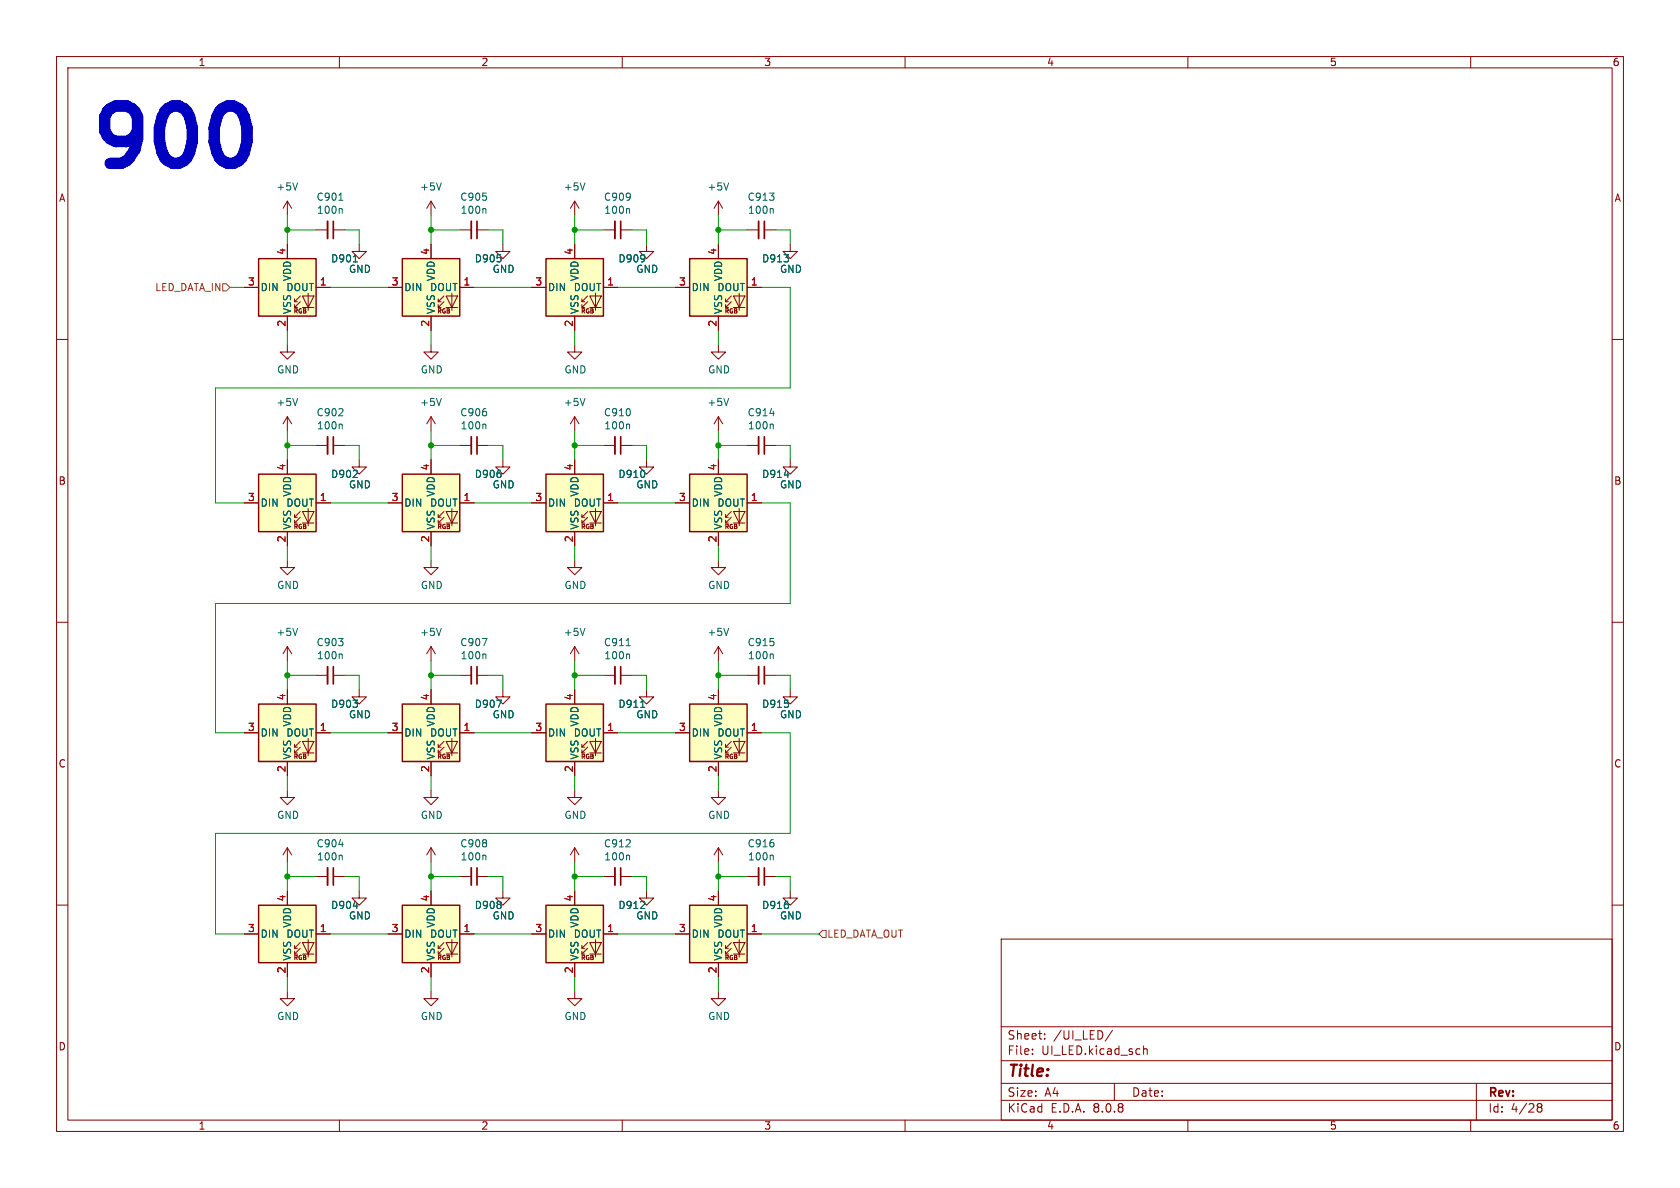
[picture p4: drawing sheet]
<svg xmlns="http://www.w3.org/2000/svg" width="297mm" height="210mm" viewBox="0 0 297 210" stroke-linecap="round" stroke-linejoin="round" font-family="sans-serif">
<g fill="none" stroke="#840000" stroke-width=".18">
<path d="M10 10h277v190h-277zM12 12h273v186h-273zM60 10v2M110 10v2M160 10v2M210 10v2M260 10v2M10 60h2M285 60h2M10 110h2M285 110h2M10 160h2"/>
<path d="M177 166h108v32h-108zM285 160h2M60 198v2M110 198v2M160 198v2M177 194.5h108M177 191.5h108M177 187.5h108M177 181.5h108M182.5 186.3v.1M182.5 185.5v.1M184.7 183.6v.1"/>
<path d="M184.7 182.8v.1M196.7 182.1l-1.3 2M197 191.5v3M202.2 184.9v1.5M202.2 185.5l.2-.1 .3 .1 .1 .9M210 198v2M260 198v2M261 191.5v6.5M271.7 195.5l.3 .2M271.7 195.4l.3-.3 .5 .1 .1 .3-.3 .2M272 195.7h.3M272 195.7l-.3 .3"/>
<path d="M272.3 195.7l.3 .3-.1 .5-.5 .1-.3-.3"/>
</g>
<path d="M121.9 160h10.2v10.2h-10.2z" fill="#ffffc2"/>
<g fill="none" stroke="#840000" stroke-width=".18">
<path d="M139.7 81.3v1.3h1.3l-1.3 1.2-1.3-1.2h1.3M101.6 149.9l-.8 1.2M101.6 149.9v2.5M101.6 149.9l.8 1.2M127 157.5v2.5M119.4 165.1h2.5M127 170.2v2.5M128.3 168.7h.5M128.3 167.6h.5M129.3 167.6l-1 1.1v-.6M129.3 166.6l-1 1v-.5M129.7 166.6h2l-1 2.1z"/>
<path d="M129.7 168.7h2M130.7 166.1v3.1M132.1 165.1h2.5"/>
</g>
<path d="M121.9 160h10.2v10.2h-10.2z" fill="none" stroke="#840000" stroke-width=".25"/>
<path d="M121.9 83.8h10.2v10.2h-10.2z" fill="#ffffc2"/>
<g fill="none" stroke="#840000" stroke-width=".18">
<path d="M50.8 61v1.2h1.3l-1.3 1.3-1.3-1.3h1.3M50.8 73.7l-.8 1.2M50.8 73.7v2.5M50.8 73.7l.8 1.2M55.9 78.7h2M58.9 78.7h2.1M119.4 88.9h2.5M127 99.1v1.2h1.3l-1.3 1.3-1.3-1.3h1.3M127 81.3v2.5M127 94v2.5M128.3 92.5h.5M128.3 91.4h.5"/>
<path d="M129.3 91.4l-1 1.1v-.6M129.3 90.4l-1 1v-.5M129.7 90.4h2l-1 2.1zM129.7 92.5h2M130.7 89.9v3.1M132.1 88.9h2.5M106.7 154.9h2M109.7 154.9h2.1"/>
</g>
<path d="M121.9 83.8h10.2v10.2h-10.2z" fill="none" stroke="#840000" stroke-width=".25"/>
<path d="M52.6 70.4l-.4 1.3M60.3 75l.2 .1v.7M138.7 84h.7M111.1 151.2l.2 .1v.7" fill="none" stroke="#006464" stroke-width=".18"/>
<path d="M57.9 77.2v3.1M108.7 153.4v3.1" fill="none" stroke="#840000" stroke-width=".33"/>
<path d="M58.9 77.2v3.1M109.7 153.4v3.1" fill="none" stroke="#840000" stroke-width=".3"/>
<path d="M71.1 83.8h10.2v10.2h-10.2z" fill="#ffffc2"/>
<g fill="none" stroke="#840000" stroke-width=".18">
<path d="M106.7 40.6h2M109.7 40.6h2.1M127 73.7l-.8 1.2M127 73.7v2.5M127 73.7l.8 1.2M63.5 81.3v1.3h1.3l-1.3 1.2-1.3-1.2h1.3M68.6 88.9h2.5M76.2 81.3v2.5M76.2 94v2.5M77.5 92.5h.5M77.5 91.4h.5M78.5 91.4l-1 1.1v-.6"/>
<path d="M78.5 90.4l-1 1v-.5M78.9 90.4h2l-1 2.1zM78.9 92.5h2M79.9 89.9v3.1M81.3 88.9h2.5"/>
</g>
<path d="M71.1 83.8h10.2v10.2h-10.2z" fill="none" stroke="#840000" stroke-width=".25"/>
<path d="M111.1 36.9l.2 .1v.7M128.8 70.4l-.4 1.3" fill="none" stroke="#006464" stroke-width=".18"/>
<path d="M108.7 39.1v3.1" fill="none" stroke="#840000" stroke-width=".33"/>
<path d="M109.7 39.1v3.1" fill="none" stroke="#840000" stroke-width=".3"/>
<path d="M45.7 83.8h10.2v10.2h-10.2z" fill="#ffffc2"/>
<g fill="none" stroke="#840000" stroke-width=".18">
<path d="M106.7 78.7h2M109.7 78.7h2.1M43.2 88.9h2.5M50.8 81.3v2.5M50.8 94v2.5M52.1 92.5h.5M52.1 91.4h.5M53.1 91.4l-1 1.1v-.6M53.1 90.4l-1 1v-.5M53.5 90.4h2l-1 2.1zM53.5 92.5h2M54.5 89.9v3.1"/>
<path d="M55.9 88.9h2.5M127 149.9l-.8 1.2M127 149.9v2.5M127 149.9l.8 1.2M132.1 154.9h2M135.1 154.9h2.1"/>
</g>
<path d="M45.7 83.8h10.2v10.2h-10.2z" fill="none" stroke="#840000" stroke-width=".25"/>
<path d="M108.7 77.2v3.1M134.1 153.4v3.1" fill="none" stroke="#840000" stroke-width=".33"/>
<path d="M109.7 77.2v3.1M135.1 153.4v3.1" fill="none" stroke="#840000" stroke-width=".3"/>
<path d="M111.1 75l.2 .1v.7M136.5 151.2l.2 .1v.7" fill="none" stroke="#006464" stroke-width=".18"/>
<path d="M96.5 83.8h10.2v10.2h-10.2z" fill="#ffffc2"/>
<g fill="none" stroke="#840000" stroke-width=".18">
<path d="M81.3 78.7h2M84.3 78.7h2.1M132.1 78.7h2M135.1 78.7h2.1M94 88.9h2.5M101.6 81.3v2.5M101.6 94v2.5M102.9 92.5h.5M102.9 91.4h.5M103.9 91.4l-1 1.1v-.6M103.9 90.4l-1 1v-.5M104.3 90.4h2l-1 2.1z"/>
<path d="M104.3 92.5h2M105.3 89.9v3.1M106.7 88.9h2.5M101.6 114.3v2.5M101.6 114.3l-.8 1.3M101.6 114.3l.8 1.3M139.7 157.5v1.3h1.3l-1.3 1.2-1.3-1.2h1.3M101.6 175.3v1.2h1.3l-1.3 1.3-1.3-1.3h1.3"/>
</g>
<path d="M96.5 83.8h10.2v10.2h-10.2z" fill="none" stroke="#840000" stroke-width=".25"/>
<path d="M83.3 77.2v3.1M134.1 77.2v3.1" fill="none" stroke="#840000" stroke-width=".33"/>
<path d="M84.3 77.2v3.1M135.1 77.2v3.1" fill="none" stroke="#840000" stroke-width=".3"/>
<path d="M85.7 75l.2 .1v.7M136.1 73.1h.8M136.5 75l.2 .1v.7M103.4 111.1l-.4 1.2" fill="none" stroke="#006464" stroke-width=".18"/>
<path d="M96.5 160h10.2v10.2h-10.2z" fill="#ffffc2"/>
<g fill="none" stroke="#840000" stroke-width=".18">
<path d="M81.3 154.9h2M84.3 154.9h2.1M88.9 157.5v1.3h1.3l-1.3 1.2-1.3-1.2h1.3M101.6 157.5v2.5M114.3 157.5v1.3h1.3l-1.3 1.2-1.3-1.2h1.3M94 165.1h2.5M101.6 170.2v2.5M102.9 168.7h.5M102.9 167.6h.5M103.9 167.6l-1 1.1v-.6M103.9 166.6l-1 1v-.5M104.3 166.6h2l-1 2.1z"/>
<path d="M104.3 168.7h2M105.3 166.1v3.1M106.7 165.1h2.5"/>
</g>
<path d="M96.5 160h10.2v10.2h-10.2z" fill="none" stroke="#840000" stroke-width=".25"/>
<path d="M83.3 153.4v3.1" fill="none" stroke="#840000" stroke-width=".33"/>
<path d="M84.3 153.4v3.1" fill="none" stroke="#840000" stroke-width=".3"/>
<path d="M85.7 151.2l.2 .1v.7" fill="none" stroke="#006464" stroke-width=".18"/>
<path d="M121.9 45.7h10.2v10.2h-10.2z" fill="#ffffc2"/>
<g fill="none" stroke="#840000" stroke-width=".18">
<path d="M127 35.6v2.5M127 35.6l-.8 1.2M127 35.6l.8 1.2M88.9 43.2v1.3h1.3l-1.3 1.2-1.3-1.2h1.3M119.4 50.8h2.5M127 43.2v2.5M127 55.9v2.5M128.3 54.4h.5M128.3 53.3h.5M129.3 53.3l-1 1.1v-.6M129.3 52.3l-1 1v-.5M129.7 52.3h2l-1 2.1z"/>
<path d="M129.7 54.4h2M130.7 51.8v3.1M132.1 50.8h2.5M132.1 40.6h2M135.1 40.6h2.1M139.7 43.2v1.3h1.3l-1.3 1.2-1.3-1.2h1.3M101.6 61v1.2h1.3l-1.3 1.3-1.3-1.3h1.3M127 61v1.2h1.3l-1.3 1.3-1.3-1.3h1.3M114.3 81.3v1.3h1.3l-1.3 1.2-1.3-1.2h1.3M88.9 121.9v1.3h1.3l-1.3 1.3-1.3-1.3h1.3M127 175.3v1.2h1.3l-1.3 1.3-1.3-1.3h1.3"/>
</g>
<path d="M121.9 45.7h10.2v10.2h-10.2z" fill="none" stroke="#840000" stroke-width=".25"/>
<path d="M128.8 32.3l-.4 1.3M136.5 36.9l.2 .1v.7" fill="none" stroke="#006464" stroke-width=".18"/>
<path d="M134.1 39.1v3.1" fill="none" stroke="#840000" stroke-width=".33"/>
<path d="M135.1 39.1v3.1" fill="none" stroke="#840000" stroke-width=".3"/>
<path d="M96.5 124.5h10.2v10.1h-10.2z" fill="#ffffc2"/>
<path d="M94 129.5h2.5M101.6 139.7v1.3h1.3l-1.3 1.2-1.3-1.2h1.3M101.6 121.9v2.6M101.6 134.6v2.6M102.9 133.1h.5M102.9 132.1h.5M103.9 132.1l-1 1v-.5M103.9 131.1l-1 1v-.5M104.3 131.1h2l-1 2zM104.3 133.1h2M105.3 130.6v3M106.7 129.5h2.5" fill="none" stroke="#840000" stroke-width=".18"/>
<path d="M96.5 124.5h10.2v10.1h-10.2z" fill="none" stroke="#840000" stroke-width=".25"/>
<path d="M113.3 125h.7" fill="none" stroke="#006464" stroke-width=".18"/>
<path d="M96.5 45.7h10.2v10.2h-10.2z" fill="#ffffc2"/>
<g fill="none" stroke="#840000" stroke-width=".18">
<path d="M50.8 35.6l-.8 1.2M50.8 35.6v2.5M50.8 35.6l.8 1.2M76.2 35.6l-.8 1.2M76.2 35.6v2.5M76.2 35.6l.8 1.2M101.6 35.6v2.5M101.6 35.6l-.8 1.2M101.6 35.6l.8 1.2M55.9 40.6h2M58.9 40.6h2.1M94 50.8h2.5"/>
<path d="M101.6 43.2v2.5M101.6 55.9v2.5M102.9 54.4h.5M102.9 53.3h.5M103.9 53.3l-1 1.1v-.6M103.9 52.3l-1 1v-.5M104.3 52.3h2l-1 2.1zM104.3 54.4h2M105.3 51.8v3.1M106.7 50.8h2.5M114.3 43.2v1.3h1.3l-1.3 1.2-1.3-1.2h1.3M76.2 61v1.2h1.3l-1.3 1.3-1.3-1.3h1.3"/>
<path d="M88.9 81.3v1.3h1.3l-1.3 1.2-1.3-1.2h1.3M50.8 114.3v2.5M50.8 114.3l-.8 1.3M50.8 114.3l.8 1.3M50.8 139.7v1.3h1.3l-1.3 1.2-1.3-1.2h1.3M114.3 121.9v1.3h1.3l-1.3 1.3-1.3-1.3h1.3M55.9 154.9h2M58.9 154.9h2.1"/>
</g>
<path d="M96.5 45.7h10.2v10.2h-10.2z" fill="none" stroke="#840000" stroke-width=".25"/>
<path d="M52.6 32.3l-.4 1.3M59.9 35.4h.7M60.3 36.9l.2 .1v.7M78 32.3l-.4 1.3M103.4 32.3l-.4 1.3M52.6 111.1l-.4 1.2M59.9 149.3h.8M60.3 151.2l.2 .1v.7" fill="none" stroke="#006464" stroke-width=".18"/>
<path d="M57.9 39.1v3.1M57.9 153.4v3.1" fill="none" stroke="#840000" stroke-width=".33"/>
<path d="M58.9 39.1v3.1M58.9 153.4v3.1" fill="none" stroke="#840000" stroke-width=".3"/>
<path d="M45.7 124.5h10.2v10.1h-10.2z" fill="#ffffc2"/>
<g fill="none" stroke="#840000" stroke-width=".18">
<path d="M81.3 40.6h2M84.3 40.6h2.1M43.2 129.5h2.5M50.8 121.9v2.6M50.8 134.6v2.6M52.1 133.1h.5M52.1 132.1h.5M53.1 132.1l-1 1v-.5M53.1 131.1l-1 1v-.5M53.5 131.1h2l-1 2zM53.5 133.1h2M54.5 130.6v3"/>
<path d="M55.9 129.5h2.5"/>
</g>
<path d="M45.7 124.5h10.2v10.1h-10.2z" fill="none" stroke="#840000" stroke-width=".25"/>
<path d="M83.3 39.1v3.1" fill="none" stroke="#840000" stroke-width=".33"/>
<path d="M84.3 39.1v3.1" fill="none" stroke="#840000" stroke-width=".3"/>
<path d="M85.7 36.9l.2 .1v.7" fill="none" stroke="#006464" stroke-width=".18"/>
<path d="M71.1 45.7h10.2v10.2h-10.2z" fill="#ffffc2"/>
<g fill="none" stroke="#840000" stroke-width=".18">
<path d="M68.6 50.8h2.5M76.2 43.2v2.5M76.2 55.9v2.5M77.5 54.4h.5M77.5 53.3h.5M78.5 53.3l-1 1.1v-.6M78.5 52.3l-1 1v-.5M78.9 52.3h2l-1 2.1zM78.9 54.4h2M79.9 51.8v3.1M81.3 50.8h2.5M101.6 73.7l-.8 1.2"/>
<path d="M101.6 73.7v2.5M101.6 73.7l.8 1.2M50.8 99.1v1.2h1.3l-1.3 1.3-1.3-1.3h1.3M76.2 99.1v1.2h1.3l-1.3 1.3-1.3-1.3h1.3M55.9 119.4h2M58.9 119.4h2.1M76.2 114.3v2.5M76.2 114.3l-.8 1.3M76.2 114.3l.8 1.3"/>
</g>
<path d="M71.1 45.7h10.2v10.2h-10.2z" fill="none" stroke="#840000" stroke-width=".25"/>
<path d="M103.4 70.4l-.4 1.3M60.3 115.6l.2 .2v.7M78 111.1l-.4 1.2" fill="none" stroke="#006464" stroke-width=".18"/>
<path d="M57.9 117.9v3" fill="none" stroke="#840000" stroke-width=".33"/>
<path d="M58.9 117.9v3" fill="none" stroke="#840000" stroke-width=".3"/>
<path d="M45.7 45.7h10.2v10.2h-10.2z" fill="#ffffc2"/>
<path d="M43.2 50.8h2.5M50.8 43.2v2.5M50.8 55.9v2.5M52.1 54.4h.5M52.1 53.3h.5M53.1 53.3l-1 1.1v-.6M53.1 52.3l-1 1v-.5M53.5 52.3h2l-1 2.1zM53.5 54.4h2M54.5 51.8v3.1M55.9 50.8h2.5" fill="none" stroke="#840000" stroke-width=".18"/>
<path d="M45.7 45.7h10.2v10.2h-10.2z" fill="none" stroke="#840000" stroke-width=".25"/>
<path d="M62.5 46.3h.7" fill="none" stroke="#006464" stroke-width=".18"/>
<path d="M71.1 160h10.2v10.2h-10.2z" fill="#ffffc2"/>
<g fill="none" stroke="#840000" stroke-width=".18">
<path d="M63.5 43.2v1.3h1.3l-1.3 1.2-1.3-1.2h1.3M76.2 73.7v2.5M76.2 73.7l-.8 1.2M76.2 73.7l.8 1.2M132.1 119.4h2M135.1 119.4h2.1M76.2 139.7v1.3h1.3l-1.3 1.2-1.3-1.2h1.3M139.7 121.9v1.3h1.3l-1.3 1.3-1.3-1.3h1.3M76.2 149.9v2.5M76.2 157.5v2.5M76.2 149.9l-.8 1.2M76.2 149.9l.8 1.2"/>
<path d="M68.6 165.1h2.5M76.2 175.3v1.2h1.3l-1.3 1.3-1.3-1.3h1.3M76.2 170.2v2.5M77.5 168.7h.5M77.5 167.6h.5M78.5 167.6l-1 1.1v-.6M78.5 166.6l-1 1v-.5M78.9 166.6h2l-1 2.1zM78.9 168.7h2M79.9 166.1v3.1M81.3 165.1h2.5"/>
</g>
<path d="M71.1 160h10.2v10.2h-10.2z" fill="none" stroke="#840000" stroke-width=".25"/>
<path d="M78 70.4l-.4 1.3M136.5 115.6l.2 .2v.7" fill="none" stroke="#006464" stroke-width=".18"/>
<path d="M134.1 117.9v3" fill="none" stroke="#840000" stroke-width=".33"/>
<path d="M135.1 117.9v3" fill="none" stroke="#840000" stroke-width=".3"/>
<path d="M45.7 160h10.2v10.2h-10.2z" fill="#ffffc2"/>
<path d="M50.8 157.5v2.5M43.2 165.1h2.5M50.8 170.2v2.5M52.1 168.7h.5M52.1 167.6h.5M53.1 167.6l-1 1.1v-.6M53.1 166.6l-1 1v-.5M53.5 166.6h2l-1 2.1zM53.5 168.7h2M54.5 166.1v3.1M55.9 165.1h2.5" fill="none" stroke="#840000" stroke-width=".18"/>
<path d="M45.7 160h10.2v10.2h-10.2z" fill="none" stroke="#840000" stroke-width=".25"/>
<path d="M62.5 160.2h.7" fill="none" stroke="#006464" stroke-width=".18"/>
<path d="M121.9 124.5h10.2v10.1h-10.2z" fill="#ffffc2"/>
<g fill="none" stroke="#840000" stroke-width=".18">
<path d="M101.6 99.1v1.2h1.3l-1.3 1.3-1.3-1.3h1.3M81.3 119.4h2M84.3 119.4h2.1M106.7 119.4h2M109.7 119.4h2.1M127 114.3v2.5M127 114.3l-.8 1.3M127 114.3l.8 1.3M63.5 121.9v1.3h1.3l-1.3 1.3-1.3-1.3h1.3M119.4 129.5h2.5M127 139.7v1.3h1.3l-1.3 1.2-1.3-1.2h1.3M127 121.9v2.6"/>
<path d="M127 134.6v2.6M128.3 133.1h.5M128.3 132.1h.5M129.3 132.1l-1 1v-.5M129.3 131.1l-1 1v-.5M129.7 131.1h2l-1 2zM129.7 133.1h2M130.7 130.6v3M132.1 129.5h2.5M50.8 149.9l-.8 1.2M50.8 149.9v2.5M50.8 149.9l.8 1.2"/>
<path d="M63.5 157.5v1.3h1.3l-1.3 1.2-1.3-1.2h1.3M50.8 175.3v1.2h1.3l-1.3 1.3-1.3-1.3h1.3"/>
</g>
<path d="M121.9 124.5h10.2v10.1h-10.2z" fill="none" stroke="#840000" stroke-width=".25"/>
<path d="M83.3 117.9v3M108.7 117.9v3" fill="none" stroke="#840000" stroke-width=".33"/>
<path d="M84.3 117.9v3M109.7 117.9v3" fill="none" stroke="#840000" stroke-width=".3"/>
<path d="M85.2 112.9h.9l-.6 1.2M85.7 115.6l.2 .2v.7M110.7 114.1h.7M111.1 115.6l.2 .2v.7M128.8 111.1l-.4 1.2" fill="none" stroke="#006464" stroke-width=".18"/>
<path d="M71.1 124.5h10.2v10.1h-10.2z" fill="#ffffc2"/>
<g fill="none" stroke="#840000" stroke-width=".18">
<path d="M43.2 50.8h2.5M50.8 43.2v2.5M50.8 55.9v2.5M55.9 50.8h2.5M68.6 50.8h2.5M76.2 43.2v2.5M76.2 55.9v2.5M81.3 50.8h2.5M94 50.8h2.5M101.6 43.2v2.5M101.6 55.9v2.5M106.7 50.8h2.5"/>
<path d="M119.4 50.8h2.5M127 43.2v2.5M127 55.9v2.5M132.1 50.8h2.5M43.2 88.9h2.5M50.8 81.3v2.5M50.8 94v2.5M55.9 88.9h2.5M68.6 88.9h2.5M76.2 81.3v2.5M76.2 94v2.5M81.3 88.9h2.5"/>
<path d="M94 88.9h2.5M101.6 81.3v2.5M101.6 94v2.5M106.7 88.9h2.5M119.4 88.9h2.5M127 81.3v2.5M127 94v2.5M132.1 88.9h2.5M43.2 129.5h2.5M50.8 121.9v2.6M50.8 134.6v2.6M55.9 129.5h2.5"/>
<path d="M68.6 129.5h2.5M76.2 121.9v2.6M76.2 134.6v2.6M77.5 133.1h.5M77.5 132.1h.5M78.5 132.1l-1 1v-.5M78.5 131.1l-1 1v-.5M78.9 131.1h2l-1 2zM78.9 133.1h2M79.9 130.6v3M81.3 129.5h2.5M94 129.5h2.5"/>
<path d="M101.6 121.9v2.6M101.6 134.6v2.6M106.7 129.5h2.5M119.4 129.5h2.5M127 121.9v2.6M127 134.6v2.6M132.1 129.5h2.5M50.8 157.5v2.5M76.2 157.5v2.5M101.6 157.5v2.5M127 157.5v2.5M43.2 165.1h2.5"/>
<path d="M50.8 170.2v2.5M55.9 165.1h2.5M68.6 165.1h2.5M76.2 170.2v2.5M81.3 165.1h2.5M94 165.1h2.5M101.6 170.2v2.5M106.7 165.1h2.5M119.4 165.1h2.5M127 170.2v2.5M132.1 165.1h2.5"/>
</g>
<path d="M71.1 124.5h10.2v10.1h-10.2z" fill="none" stroke="#840000" stroke-width=".25"/>
<path d="M62.5 46.3h.7M138.7 84h.7M87.8 123.8h.8l-.5 1.2M113.3 125h.7M62.5 160.2h.7" fill="none" stroke="#006464" stroke-width=".18"/>
<path d="M39.4 50.2h.6l.6 .6-.6 .6h-.6zM145.4 164.5h.6v1.2h-.6l-.6-.6z" fill="none" stroke="#725600" stroke-width=".18"/>
<path d="M43.2 20.7l.5 1.9v2.4l-.5 1.9" fill="none" stroke="#0000c2" stroke-width="2"/>
<g fill="none" stroke="#009600" stroke-width=".18">
<path d="M50.8 38.1v5.1M76.2 38.1v5.1M101.6 38.1v5.1M127 38.1v5.1M40.6 50.8h2.6M50.8 40.6h5.1M50.8 58.4v2.6M58.4 50.8h10.2M61 40.6h2.5v2.6M76.2 40.6h5.1M76.2 58.4v2.6M83.8 50.8h10.2"/>
<path d="M86.4 40.6h2.5v2.6M101.6 40.6h5.1M101.6 58.4v2.6M109.2 50.8h10.2M111.8 40.6h2.5v2.6M127 40.6h5.1M127 58.4v2.6M134.6 50.8h5.1v17.8h-101.6v20.3h5.1M137.2 40.6h2.5v2.6M50.8 78.7h5.1M50.8 76.2v5.1M61 78.7h2.5v2.6"/>
<path d="M76.2 78.7h5.1M76.2 76.2v5.1M86.4 78.7h2.5v2.6M101.6 78.7h5.1M101.6 76.2v5.1M111.8 78.7h2.5v2.6M127 76.2v5.1M127 78.7h5.1M137.2 78.7h2.5v2.6M50.8 96.5v2.6M58.4 88.9h10.2M76.2 96.5v2.6"/>
<path d="M83.8 88.9h10.2M101.6 96.5v2.6M109.2 88.9h10.2M127 96.5v2.6M134.6 88.9h5.1v17.8h-101.6v22.8h5.1M50.8 116.8v5.1M50.8 119.4h5.1M61 119.4h2.5v2.5M76.2 116.8v5.1M76.2 119.4h5.1M86.4 119.4h2.5v2.5M101.6 116.8v5.1"/>
<path d="M101.6 119.4h5.1M111.8 119.4h2.5v2.5M127 116.8v5.1M127 119.4h5.1M137.2 119.4h2.5v2.5M50.8 137.2v2.5M58.4 129.5h10.2M76.2 137.2v2.5M83.8 129.5h10.2M101.6 137.2v2.5M109.2 129.5h10.2M127 137.2v2.5"/>
<path d="M134.6 129.5h5.1v17.8h-101.6v17.8h5.1M50.8 154.9h5.1M50.8 152.4v5.1M61 154.9h2.5v2.6M76.2 154.9h5.1M76.2 152.4v5.1M86.4 154.9h2.5v2.6M101.6 152.4v5.1M101.6 154.9h5.1M111.8 154.9h2.5v2.6M127 152.4v5.1M127 154.9h5.1"/>
<path d="M137.2 154.9h2.5v2.6M50.8 172.7v2.6M58.4 165.1h10.2M76.2 172.7v2.6M83.8 165.1h10.2M101.6 172.7v2.6M109.2 165.1h10.2M127 172.7v2.6M134.6 165.1h10.2"/>
</g>
<g fill="#009600" stroke="#009600" stroke-width=".18">
<circle cx="76.2" cy="154.9" r=".46"/>
<circle cx="76.2" cy="119.4" r=".46"/>
<circle cx="50.8" cy="119.4" r=".46"/>
<circle cx="50.8" cy="154.9" r=".46"/>
<circle cx="76.2" cy="78.7" r=".46"/>
<circle cx="50.8" cy="78.7" r=".46"/>
<circle cx="101.6" cy="154.9" r=".46"/>
<circle cx="101.6" cy="119.4" r=".46"/>
<circle cx="127" cy="78.7" r=".46"/>
<circle cx="101.6" cy="78.7" r=".46"/>
<circle cx="127" cy="40.6" r=".46"/>
<circle cx="101.6" cy="40.6" r=".46"/>
<circle cx="127" cy="119.4" r=".46"/>
<circle cx="127" cy="154.9" r=".46"/>
<circle cx="76.2" cy="40.6" r=".46"/>
<circle cx="50.8" cy="40.6" r=".46"/>
</g>
<text font-size="14.2" fill="#0000c2" x="15.2" y="30.2">900</text>
<text font-size="2.8" fill="#840000" x="178" y="190.9">Title:</text>
<g font-size="2.1" fill="#840000">
<text x="178" y="184">Sheet:</text>
<text x="186.2" y="184">/UI_LED/</text>
<text x="178" y="186.7">File:</text>
<text x="184.1" y="186.7">UI_LED.kicad_sch</text>
<text x="178" y="196.9">KiCad</text>
<text x="178" y="194.1">Size:</text>
<text x="184.7" y="194.1">A4</text>
<text x="185.7" y="196.9">E.D.A.</text>
<text x="193.3" y="196.9">8.0.8</text>
<text x="200" y="194.1">Date:</text>
<text x="263" y="194.3">Rev:</text>
<text x="263" y="196.9">Id:</text>
<text x="267.1" y="196.9">4/28</text>
</g>
<g font-size="1.8" fill="#840000">
<text x="35" y="11.9">1</text>
<text x="85" y="11.9">2</text>
<text x="135" y="11.9">3</text>
<text x="185" y="11.9">4</text>
<text x="235" y="11.9">5</text>
<text x="285" y="11.9">6</text>
<text x="10.3" y="35.9">A</text>
<text x="285.3" y="35.9">A</text>
<text x="10.3" y="85.9">B</text>
<text x="285.3" y="85.9">B</text>
<text x="10.3" y="135.9">C</text>
<text x="285.3" y="135.9">C</text>
<text x="10.3" y="185.9">D</text>
<text x="285.3" y="185.9">D</text>
<text x="35" y="199.9">1</text>
<text x="85" y="199.9">2</text>
<text x="135" y="199.9">3</text>
<text x="185" y="199.9">4</text>
<text x="235" y="199.9">5</text>
<text x="285" y="199.9">6</text>
</g>
<g font-size="1.8" fill="#006464">
<text x="48.8" y="33.9">+5V</text>
<text x="55.9" y="35.7">C901</text>
<text x="74.2" y="33.9">+5V</text>
<text x="81.3" y="35.7">C905</text>
<text x="99.6" y="33.9">+5V</text>
<text x="106.7" y="35.7">C909</text>
<text x="125" y="33.9">+5V</text>
<text x="132.1" y="35.7">C913</text>
<text x="55.9" y="38">100n</text>
<text x="81.3" y="38">100n</text>
<text x="106.7" y="38">100n</text>
<text x="132.1" y="38">100n</text>
<text x="58.4" y="46.6">D901</text>
<text x="83.8" y="46.6">D905</text>
<text x="109.2" y="46.6">D909</text>
<text x="134.6" y="46.6">D913</text>
<text x="46" y="51.7">DIN</text>
<text x="50.5" y="51.7">DOUT</text>
<text x="51.7" y="49.8" transform="rotate(-90 51.7 49.8)">VDD</text>
<text x="61.6" y="48.4">GND</text>
<text x="71.4" y="51.7">DIN</text>
<text x="75.9" y="51.7">DOUT</text>
<text x="77.1" y="49.8" transform="rotate(-90 77.1 49.8)">VDD</text>
<text x="87" y="48.4">GND</text>
<text x="96.8" y="51.7">DIN</text>
<text x="101.3" y="51.7">DOUT</text>
<text x="102.5" y="49.8" transform="rotate(-90 102.5 49.8)">VDD</text>
<text x="112.4" y="48.4">GND</text>
<text x="122.2" y="51.7">DIN</text>
<text x="126.7" y="51.7">DOUT</text>
<text x="127.9" y="49.8" transform="rotate(-90 127.9 49.8)">VDD</text>
<text x="137.8" y="48.4">GND</text>
<text x="51.7" y="55.6" transform="rotate(-90 51.7 55.6)">VSS</text>
<text x="77.1" y="55.6" transform="rotate(-90 77.1 55.6)">VSS</text>
<text x="102.5" y="55.6" transform="rotate(-90 102.5 55.6)">VSS</text>
<text x="127.9" y="55.6" transform="rotate(-90 127.9 55.6)">VSS</text>
<text x="48.8" y="72">+5V</text>
<text x="48.9" y="66.2">GND</text>
<text x="74.2" y="72">+5V</text>
<text x="74.3" y="66.2">GND</text>
<text x="99.6" y="72">+5V</text>
<text x="99.7" y="66.2">GND</text>
<text x="125" y="72">+5V</text>
<text x="125.1" y="66.2">GND</text>
<text x="55.9" y="73.8">C902</text>
<text x="55.9" y="76.1">100n</text>
<text x="81.3" y="73.8">C906</text>
<text x="81.3" y="76.1">100n</text>
<text x="106.7" y="73.8">C910</text>
<text x="106.7" y="76.1">100n</text>
<text x="132.1" y="73.8">C914</text>
<text x="132.1" y="76.1">100n</text>
<text x="46" y="89.8">DIN</text>
<text x="50.5" y="89.8">DOUT</text>
<text x="51.7" y="87.9" transform="rotate(-90 51.7 87.9)">VDD</text>
<text x="58.4" y="84.7">D902</text>
<text x="61.6" y="86.5">GND</text>
<text x="71.4" y="89.8">DIN</text>
<text x="75.9" y="89.8">DOUT</text>
<text x="77.1" y="87.9" transform="rotate(-90 77.1 87.9)">VDD</text>
<text x="83.8" y="84.7">D906</text>
<text x="87" y="86.5">GND</text>
<text x="96.8" y="89.8">DIN</text>
<text x="101.3" y="89.8">DOUT</text>
<text x="102.5" y="87.9" transform="rotate(-90 102.5 87.9)">VDD</text>
<text x="109.2" y="84.7">D910</text>
<text x="112.4" y="86.5">GND</text>
<text x="122.2" y="89.8">DIN</text>
<text x="126.7" y="89.8">DOUT</text>
<text x="127.9" y="87.9" transform="rotate(-90 127.9 87.9)">VDD</text>
<text x="134.6" y="84.7">D914</text>
<text x="137.8" y="86.5">GND</text>
<text x="51.7" y="93.7" transform="rotate(-90 51.7 93.7)">VSS</text>
<text x="77.1" y="93.7" transform="rotate(-90 77.1 93.7)">VSS</text>
<text x="102.5" y="93.7" transform="rotate(-90 102.5 93.7)">VSS</text>
<text x="127.9" y="93.7" transform="rotate(-90 127.9 93.7)">VSS</text>
<text x="48.9" y="104.3">GND</text>
<text x="74.3" y="104.3">GND</text>
<text x="99.7" y="104.3">GND</text>
<text x="125.1" y="104.3">GND</text>
<text x="48.8" y="112.6">+5V</text>
<text x="74.2" y="112.6">+5V</text>
<text x="99.6" y="112.6">+5V</text>
<text x="125" y="112.6">+5V</text>
<text x="55.9" y="114.4">C903</text>
<text x="55.9" y="116.7">100n</text>
<text x="81.3" y="114.4">C907</text>
<text x="81.3" y="116.7">100n</text>
<text x="106.7" y="114.4">C911</text>
<text x="106.7" y="116.7">100n</text>
<text x="132.1" y="114.4">C915</text>
<text x="132.1" y="116.7">100n</text>
<text x="58.4" y="125.3">D903</text>
<text x="83.8" y="125.3">D907</text>
<text x="109.2" y="125.3">D911</text>
<text x="134.6" y="125.3">D915</text>
<text x="46" y="130.4">DIN</text>
<text x="50.5" y="130.4">DOUT</text>
<text x="51.7" y="128.5" transform="rotate(-90 51.7 128.5)">VDD</text>
<text x="61.6" y="127.2">GND</text>
<text x="71.4" y="130.4">DIN</text>
<text x="75.9" y="130.4">DOUT</text>
<text x="77.1" y="128.5" transform="rotate(-90 77.1 128.5)">VDD</text>
<text x="87" y="127.2">GND</text>
<text x="96.8" y="130.4">DIN</text>
<text x="101.3" y="130.4">DOUT</text>
<text x="102.5" y="128.5" transform="rotate(-90 102.5 128.5)">VDD</text>
<text x="112.4" y="127.2">GND</text>
<text x="122.2" y="130.4">DIN</text>
<text x="126.7" y="130.4">DOUT</text>
<text x="127.9" y="128.5" transform="rotate(-90 127.9 128.5)">VDD</text>
<text x="137.8" y="127.2">GND</text>
<text x="51.7" y="134.4" transform="rotate(-90 51.7 134.4)">VSS</text>
<text x="77.1" y="134.4" transform="rotate(-90 77.1 134.4)">VSS</text>
<text x="102.5" y="134.4" transform="rotate(-90 102.5 134.4)">VSS</text>
<text x="127.9" y="134.4" transform="rotate(-90 127.9 134.4)">VSS</text>
<text x="48.9" y="145">GND</text>
<text x="55.9" y="150">C904</text>
<text x="74.3" y="145">GND</text>
<text x="81.3" y="150">C908</text>
<text x="99.7" y="145">GND</text>
<text x="106.7" y="150">C912</text>
<text x="125.1" y="145">GND</text>
<text x="132.1" y="150">C916</text>
<text x="55.9" y="152.3">100n</text>
<text x="81.3" y="152.3">100n</text>
<text x="106.7" y="152.3">100n</text>
<text x="132.1" y="152.3">100n</text>
<text x="58.4" y="160.9">D904</text>
<text x="83.8" y="160.9">D908</text>
<text x="109.2" y="160.9">D912</text>
<text x="134.6" y="160.9">D916</text>
<text x="46" y="166">DIN</text>
<text x="50.5" y="166">DOUT</text>
<text x="51.7" y="164.1" transform="rotate(-90 51.7 164.1)">VDD</text>
<text x="61.6" y="162.7">GND</text>
<text x="71.4" y="166">DIN</text>
<text x="75.9" y="166">DOUT</text>
<text x="77.1" y="164.1" transform="rotate(-90 77.1 164.1)">VDD</text>
<text x="87" y="162.7">GND</text>
<text x="96.8" y="166">DIN</text>
<text x="101.3" y="166">DOUT</text>
<text x="102.5" y="164.1" transform="rotate(-90 102.5 164.1)">VDD</text>
<text x="112.4" y="162.7">GND</text>
<text x="122.2" y="166">DIN</text>
<text x="126.7" y="166">DOUT</text>
<text x="127.9" y="164.1" transform="rotate(-90 127.9 164.1)">VDD</text>
<text x="137.8" y="162.7">GND</text>
<text x="51.7" y="169.9" transform="rotate(-90 51.7 169.9)">VSS</text>
<text x="77.1" y="169.9" transform="rotate(-90 77.1 169.9)">VSS</text>
<text x="102.5" y="169.9" transform="rotate(-90 102.5 169.9)">VSS</text>
<text x="127.9" y="169.9" transform="rotate(-90 127.9 169.9)">VSS</text>
<text x="48.9" y="180.5">GND</text>
<text x="74.3" y="180.5">GND</text>
<text x="99.7" y="180.5">GND</text>
<text x="125.1" y="180.5">GND</text>
</g>
<g font-size="1.8" fill="#a90000">
<text x="50.5" y="45.2" transform="rotate(-90 50.5 45.2)">4</text>
<text x="75.9" y="45.2" transform="rotate(-90 75.9 45.2)">4</text>
<text x="101.3" y="45.2" transform="rotate(-90 101.3 45.2)">4</text>
<text x="126.7" y="45.2" transform="rotate(-90 126.7 45.2)">4</text>
<text x="43.7" y="50.5">3</text>
<text x="56.4" y="50.5">1</text>
<text x="69.1" y="50.5">3</text>
<text x="81.8" y="50.5">1</text>
<text x="94.5" y="50.5">3</text>
<text x="107.2" y="50.5">1</text>
<text x="119.9" y="50.5">3</text>
<text x="132.6" y="50.5">1</text>
<text x="50.5" y="57.9" transform="rotate(-90 50.5 57.9)">2</text>
<text x="75.9" y="57.9" transform="rotate(-90 75.9 57.9)">2</text>
<text x="101.3" y="57.9" transform="rotate(-90 101.3 57.9)">2</text>
<text x="126.7" y="57.9" transform="rotate(-90 126.7 57.9)">2</text>
<text x="50.5" y="83.3" transform="rotate(-90 50.5 83.3)">4</text>
<text x="75.9" y="83.3" transform="rotate(-90 75.9 83.3)">4</text>
<text x="101.3" y="83.3" transform="rotate(-90 101.3 83.3)">4</text>
<text x="126.7" y="83.3" transform="rotate(-90 126.7 83.3)">4</text>
<text x="43.7" y="88.6">3</text>
<text x="56.4" y="88.6">1</text>
<text x="69.1" y="88.6">3</text>
<text x="81.8" y="88.6">1</text>
<text x="94.5" y="88.6">3</text>
<text x="107.2" y="88.6">1</text>
<text x="119.9" y="88.6">3</text>
<text x="132.6" y="88.6">1</text>
<text x="50.5" y="96" transform="rotate(-90 50.5 96)">2</text>
<text x="75.9" y="96" transform="rotate(-90 75.9 96)">2</text>
<text x="101.3" y="96" transform="rotate(-90 101.3 96)">2</text>
<text x="126.7" y="96" transform="rotate(-90 126.7 96)">2</text>
<text x="50.5" y="123.9" transform="rotate(-90 50.5 123.9)">4</text>
<text x="75.9" y="123.9" transform="rotate(-90 75.9 123.9)">4</text>
<text x="101.3" y="123.9" transform="rotate(-90 101.3 123.9)">4</text>
<text x="126.7" y="123.9" transform="rotate(-90 126.7 123.9)">4</text>
<text x="43.7" y="129.3">3</text>
<text x="56.4" y="129.3">1</text>
<text x="69.1" y="129.3">3</text>
<text x="81.8" y="129.3">1</text>
<text x="94.5" y="129.3">3</text>
<text x="107.2" y="129.3">1</text>
<text x="119.9" y="129.3">3</text>
<text x="132.6" y="129.3">1</text>
<text x="50.5" y="136.6" transform="rotate(-90 50.5 136.6)">2</text>
<text x="75.9" y="136.6" transform="rotate(-90 75.9 136.6)">2</text>
<text x="101.3" y="136.6" transform="rotate(-90 101.3 136.6)">2</text>
<text x="126.7" y="136.6" transform="rotate(-90 126.7 136.6)">2</text>
<text x="50.5" y="159.5" transform="rotate(-90 50.5 159.5)">4</text>
<text x="75.9" y="159.5" transform="rotate(-90 75.9 159.5)">4</text>
<text x="101.3" y="159.5" transform="rotate(-90 101.3 159.5)">4</text>
<text x="126.7" y="159.5" transform="rotate(-90 126.7 159.5)">4</text>
<text x="43.7" y="164.8">3</text>
<text x="56.4" y="164.8">1</text>
<text x="69.1" y="164.8">3</text>
<text x="81.8" y="164.8">1</text>
<text x="94.5" y="164.8">3</text>
<text x="107.2" y="164.8">1</text>
<text x="119.9" y="164.8">3</text>
<text x="132.6" y="164.8">1</text>
<text x="50.5" y="172.2" transform="rotate(-90 50.5 172.2)">2</text>
<text x="75.9" y="172.2" transform="rotate(-90 75.9 172.2)">2</text>
<text x="101.3" y="172.2" transform="rotate(-90 101.3 172.2)">2</text>
<text x="126.7" y="172.2" transform="rotate(-90 126.7 172.2)">2</text>
</g>
<g font-size="1.8" fill="#725600">
<text x="27.3" y="51.7">LED_DATA_IN</text>
<text x="146.2" y="166">LED_DATA_OUT</text>
</g>
<g font-size="1.1" fill="#840000">
<text x="51.9" y="55.5">RGB</text>
<text x="77.3" y="55.5">RGB</text>
<text x="102.7" y="55.5">RGB</text>
<text x="128.1" y="55.5">RGB</text>
<text x="51.9" y="93.6">RGB</text>
<text x="77.3" y="93.6">RGB</text>
<text x="102.7" y="93.6">RGB</text>
<text x="128.1" y="93.6">RGB</text>
<text x="51.9" y="134.3">RGB</text>
<text x="77.3" y="134.3">RGB</text>
<text x="102.7" y="134.3">RGB</text>
<text x="128.1" y="134.3">RGB</text>
<text x="51.9" y="169.8">RGB</text>
<text x="77.3" y="169.8">RGB</text>
<text x="102.7" y="169.8">RGB</text>
<text x="128.1" y="169.8">RGB</text>
</g>
</svg>
